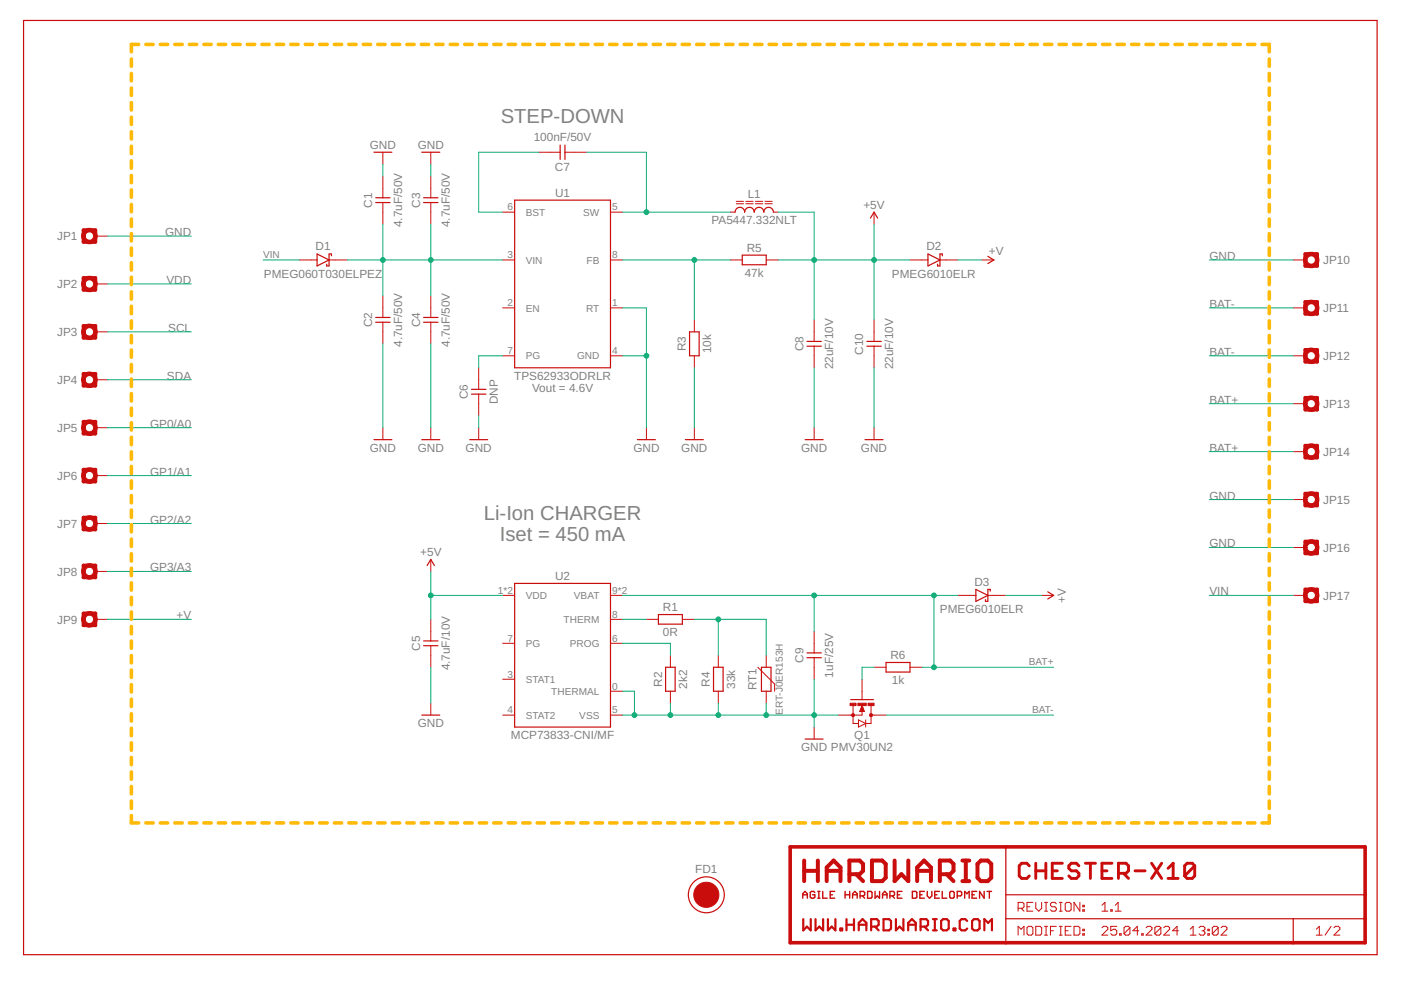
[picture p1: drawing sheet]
<svg xmlns="http://www.w3.org/2000/svg" width="297mm" height="210mm" viewBox="0 0 297 210" stroke-linecap="round" stroke-linejoin="round" font-family="sans-serif">
<g fill="none" stroke="#c90d0c" stroke-width=".61">
<path d="M218.2 183.6l-.5-.6h-1.1l-.5 .6v2.1l.5 .5h1.1l.5-.5M219.6 183v3.2M219.6 184.6h2.1M221.7 183v3.2M223.1 184.6h1.1M225.2 183h-2.1v3.2h2.1M228.7 183.6l-.5-.6h-1.1l-.5 .6v.5l.5 .5h1.1l.5 .6v.5l-.5 .5h-1.1l-.5-.5M230.1 183h2.2M231.2 183v3.2M233.6 184.6h1.1M235.8 183h-2.2v3.2h2.2M237.1 185.2h1.6l.6-.6v-1l-.6-.6h-1.6v3.2"/>
<path d="M238.2 185.2l1.1 1M240.6 184.6h2.2M244.2 183l2.1 3.2M246.3 183l-2.1 3.2M247.6 186.2h2.2M247.6 184.1l1.1-1.1v3.2M253.3 183.6l-.5-.6h-1.1l-.5 .6v2.1M253.3 183.6v2.1l-.5 .5h-1.1l-.5-.5M253.3 183.6l-2.1 2.1"/>
</g>
<g fill="none" stroke="#c90d0c" stroke-width=".21">
<path d="M81.2 32.3v2.5M81.2 37.4v4.5M91.3 32.3v2.5M91.3 37.4v4.5M114.2 32.3h4.6M119.8 32.3h4.6M20.2 50.1h2.6M63.4 55.1h3.8M69.8 55.1h3.8M81.2 42.9v4.6M91.3 42.9v4.6M106.6 55.1h2.5"/>
<path d="M106.6 45h2.5M129.4 55.1h2.6M129.4 45h2.6M154.8 55.1h2.6M154.8 45h1.1M156.1 43.2h1.5M156.1 42.7h1.5M158.1 43.2h1.6M158.1 42.7h1.6M160.2 43.2h1.5M160.2 42.7h1.5M162.2 43.2h1.5"/>
<path d="M162.2 42.7h1.5M162.5 55.1h2.5M164 45h1M185.3 45v2.5M192.9 55.1h3.8M199.3 55.1h3.8M208.2 55.1h2.5M274.2 55.1h2.5M20.2 60.2h2.6M20.2 70.4h2.6M81.2 62.7v4.6M81.2 68.3v4.6"/>
<path d="M91.3 62.7v4.6M91.3 68.3v4.6M101.5 78v4.5M106.6 75.4h2.5M106.6 65.3h2.5M129.4 75.4h2.6M129.4 65.3h2.6M147.2 67.8v2.6M147.2 75.4v2.6M172.6 67.8v4.6M172.6 73.4v4.6M185.3 67.8v4.6"/>
<path d="M185.3 73.4v4.6M274.2 75.4h2.5M274.2 65.3h2.5M20.2 90.7h2.6M20.2 80.5h2.6M81.2 90.7v2.5M91.3 90.7v2.5M101.5 83.6v4.5M101.5 90.7v2.5M137.1 90.7v2.5M147.2 90.7v2.5M172.6 90.7v2.5"/>
<path d="M185.3 90.7v2.5M274.2 95.8h2.5M274.2 85.6h2.5M20.2 100.8h2.6M20.2 111h2.6M91.3 118.6v2.6M274.2 116.1h2.5M274.2 105.9h2.5M20.2 121.2h2.6M20.2 131.3h2.6M91.3 131.3v4.6M91.3 136.9v4.6"/>
<path d="M106.6 126.2h2.5M106.6 136.4h2.5M129.4 126.2h2.6M129.4 131.3h2.6M129.4 136.4h2.6M137.1 131.3h2.5M142.1 138.9v2.6M144.7 131.3h2.5M152.3 138.9v2.6M162.5 138.9v2.6M172.6 133.9v4.5M172.6 139.4v4.6"/>
<path d="M203.1 126.2h3.8M209.4 126.2h3.9M220.9 126.2h2.5M274.2 126.2h2.5M91.3 149.1v2.5M106.6 151.6h2.5M106.6 144h2.5M129.4 151.6h2.6M129.4 146.6h2.6M142.1 146.6v2.5M152.3 146.6v2.5M160.7 141.5l3.5 3.5v1.6"/>
<path d="M162.5 146.6v2.5M172.6 154.2v2.5M180.9 149.6v3.8h1.1M182 152.6l1.5 .8-1.5 .8zM182.8 149.6v2h-5.1M182.8 144v4.3M182.8 149.6l.5 1.3h-1zM182.8 149.6l.1 1.3M182.8 149.6l.2 1.3M182.8 149.6l.4 1.3M182.8 149.6l-.2 1.3M182.8 149.6l-.3 1.3"/>
<path d="M182.8 149.6l-.4 1.3M183.5 152.6v1.6M184.7 151.6h3.2M184.7 149.6v3.8h-1.2M185.3 141.5h2.6M192.9 141.5h2.6M215.9 192.6h.9l.3-.3v-.7l-.3-.3h-.9v1.9M215.9 198.3v-1.9l.6 .6 .6-.6v1.9M216.5 192.6l.6 .6M217.7 196.7l.3-.3h.7l.3 .3v1.3l-.3 .3h-.7l-.3-.3zM217.7 192.3h.7M219 191.3h-1.3v1.9h1.3"/>
<path d="M219.6 196.4h.9l.4 .3v1.3l-.4 .3h-.9zM219.6 191.3v1.3l.6 .6 .7-.6v-1.3M221.5 198.3h.6M221.5 196.4h.6M221.5 193.2h.6M221.5 191.3h.6M221.8 191.3v1.9M221.8 196.4v1.9M222.7 197.3h.7M224 196.4h-1.3v1.9M224 191.6l-.3-.3h-.7l-.3 .3v.3l.3 .4h.7l.3 .3v.3l-.3 .3h-.7l-.3-.3M224.6 198.3h.6"/>
<path d="M224.6 196.4h.6M224.6 193.2h.6M224.6 191.3h.6M224.9 191.3v1.9M224.9 196.4v1.9M225.8 197.3h.7M225.8 191.6l.3-.3h.7l.3 .3v1.3l-.3 .3h-.7l-.3-.3zM227.1 196.4h-1.3v1.9h1.3M227.7 196.4h.9l.4 .3v1.3l-.4 .3h-.9zM229 191.3v1.9l-1.3-1.9v1.9M229.6 198h.3v.3h-.3zM229.6 197h.3v.3h-.3z"/>
<path d="M229.6 192.9h.3v.3h-.3zM229.6 191.9h.3v.4h-.3zM233.6 196.7l.4-.3h.6l.3 .3v.3l-1.3 1.3h1.3M233.6 191.9l.7-.6v1.9M233.6 193.2h1.3M235.5 192.9h.3v.3h-.3zM236.5 193.2h1.2M236.5 191.9l.6-.6v1.9M236.8 196.4h-1.3v.9l.6-.3h.4l.3 .3v.7l-.3 .3h-.7l-.3-.3M237.4 198h.3v.3h-.3zM239.6 196.7v1.3l-.4 .3h-.6l-.3-.3M239.6 196.7l-.4-.3h-.6l-.3 .3v1.3"/>
<path d="M239.6 196.7l-1.3 1.3M241.4 197.3h-1.2l.9-.9v1.9M242.1 198h.3v.3h-.3zM243 196.7l.3-.3h.6l.3 .3v.3l-1.2 1.3h1.2M246.1 196.7v1.3l-.3 .3h-.6l-.3-.3M246.1 196.7l-.3-.3h-.6l-.3 .3v1.3M246.1 196.7l-1.2 1.3M246.7 196.7l.4-.3h.6l.3 .3v.3l-1.3 1.3h1.3M249.9 197.3h-1.3l1-.9v1.9M252.3 198.3h1.3M252.3 197l.7-.6v1.9M254.2 196.7l.3-.3h.7l.3 .3v.3l-.3 .3"/>
<path d="M254.8 197.3h.4M255.2 197.3l.3 .4v.3l-.3 .3h-.7l-.3-.3M256.1 198h.3v.3h-.3zM256.1 197h.3v.3h-.3zM258.3 196.7v1.3l-.3 .3h-.7l-.3-.3M258.3 196.7l-.3-.3h-.7l-.3 .3v1.3M258.3 196.7l-1.3 1.3M258.9 196.7l.3-.3h.6l.3 .3v.3l-1.2 1.3h1.2M279.1 198.3h1.2M279.1 197l.6-.6v1.9M282.2 196.4l-1.3 1.9M282.8 196.7l.3-.3h.7l.3 .3v.3l-1.3 1.3h1.3"/>
</g>
<g fill="none" stroke="#c90d0c" stroke-width=".76">
<path d="M17.7 58.9h2.5v2.6h-2.5zM17.7 48.8h2.5v2.5h-2.5zM276.7 53.8h2.6v2.6h-2.6zM17.7 69.1h2.5v2.5h-2.5zM17.7 79.2h2.5v2.6h-2.5zM276.7 64h2.6v2.5h-2.6zM276.7 74.2h2.6v2.5h-2.6zM17.7 89.4h2.5v2.5h-2.5zM17.7 99.6h2.5v2.5h-2.5zM276.7 84.3h2.6v2.6h-2.6zM276.7 94.5h2.6v2.5h-2.6zM17.7 109.7h2.5v2.6h-2.5z"/>
<path d="M17.7 119.9h2.5v2.5h-2.5zM276.7 104.6h2.6v2.6h-2.6zM276.7 114.8h2.6v2.5h-2.6zM17.7 130h2.5v2.6h-2.5zM276.7 125h2.6v2.5h-2.6zM167.5 179.6h121.9v20.3h-121.9z"/>
</g>
<g fill="none" stroke="#c90d0c" stroke-width=".25">
<path d="M5 4.3h287v198.1h-287zM79.3 32.3h3.8M89.4 32.3h3.8M118.8 30.8v3M119.8 30.8v3M67.2 53.8l2.6 1.3-2.6 1.3zM70.3 54.2v-.4h-.5v2.6h-.5v-.4M79.7 41.9h3M79.7 42.9h3M89.8 41.9h3.1M89.8 42.9h3.1M109.1 42.4h20.3v35.6h-20.3z"/>
<path d="M155.9 45a1.02 1.02 0 0 1 1-1 1.02 1.02 0 0 1 1 1 1.02 1.02 0 0 1 1-1 1.02 1.02 0 0 1 1 1 1.02 1.02 0 0 1 1-1 1.02 1.02 0 0 1 1 1 1.02 1.02 0 0 1 1.1-1 1.02 1.02 0 0 1 1 1M157.4 54.1h5.1v2h-5.1zM184.6 46.2l.7-1.2 .8 1.2M196.7 53.8l2.6 1.3-2.6 1.3zM199.8 54.2v-.4h-.5v2.6h-.5v-.4M209.4 54.4l1.3 .7-1.3 .8M79.7 68.3h3M79.7 67.3h3M89.8 68.3h3.1M89.8 67.3h3.1M146.2 70.4h2v5h-2zM171.1 73.4h3"/>
<path d="M171.1 72.4h3M183.8 73.4h3M183.8 72.4h3M79.3 93.2h3.8M89.4 93.2h3.8M99.6 93.2h3.8M100 83.6h3M100 82.5h3M135.1 93.2h3.9M145.3 93.2h3.8M170.7 93.2h3.8M183.4 93.2h3.8"/>
<path d="M90.6 119.9l.7-1.3 .8 1.3M89.8 136.9h3.1M89.8 135.9h3.1M109.1 123.7h20.3v30.5h-20.3zM139.6 130.3h5.1v2h-5.1zM171.1 139.4h3M171.1 138.4h3M206.9 125l2.5 1.2-2.5 1.3zM210 125.3v-.3h-.6v2.5h-.5v-.4M222.1 125.5l1.3 .7-1.3 .8M89.4 151.6h3.8M141.1 141.5h2.1v5.1h-2.1z"/>
<path d="M151.3 141.5h2v5.1h-2zM161.4 141.5h2.1v5.1h-2.1zM170.7 156.7h3.8M180.4 148.3h4.8M187.9 140.5h5v2h-5zM213.3 179.6v20.3M213.3 189.7h76.1M213.3 194.8h76.1M274.2 194.8v5.1"/>
<circle cx="149.8" cy="189.7" r="3.8"/>
</g>
<g fill="none" stroke="#c90d0c" stroke-width=".85">
<path d="M170.5 182.5v4.3M170.5 184.6h2.9M173.4 182.5v4.3M175.3 184.6h2.9M175.3 186.8v-2.9l1.4-1.4 1.5 1.4v2.9M180.1 185.4h2.2l.7-.8v-1.4l-.7-.7h-2.2v4.3M181.5 185.4l1.5 1.4M184.9 182.5h2.1l.8 .7v2.9l-.8 .7h-2.1zM189.7 182.5v4.3l1.4-1.4 1.5 1.4v-4.3M194.5 184.6h2.9M194.5 186.8v-2.9l1.4-1.4 1.5 1.4v2.9M199.3 185.4h2.1l.8-.8v-1.4l-.8-.7h-2.1v4.3"/>
<path d="M200.7 185.4l1.5 1.4M204 182.5h1.5M204 186.8h1.5M204.8 182.5v4.3M208 182.5h1.4l.8 .7v2.9l-.8 .7h-1.4l-.8-.7v-2.9z"/>
</g>
<g fill="none" stroke="#c90d0c" stroke-width=".3">
<path d="M170.2 190.4v-.9l.5-.5 .5 .5v.9M170.2 189.7h1M172.8 189.2l-.3-.2h-.5l-.2 .2v1l.2 .2h.5l.3-.2v-.5h-.5M173.4 189h.5M173.4 190.4h.5M173.6 189v1.4M174.4 189v1.4h1M176 189.7h.5M177 189h-1v1.4h1M179.2 189.7h.9M179.2 189v1.4M180.1 189v1.4"/>
<path d="M180.8 189.7h.9M180.8 190.4v-.9l.5-.5 .4 .5v.9M182.4 189.9h.7l.2-.2v-.5l-.2-.2h-.7v1.4M182.8 189.9l.5 .5M183.9 189h.8l.2 .2v1l-.2 .2h-.8zM185.5 189v1.4l.5-.5 .5 .5v-1.4M187.1 189.7h1M187.1 190.4v-.9l.5-.5 .5 .5v.9M188.7 189.9h.7l.3-.2v-.5l-.3-.2h-.7v1.4M189.2 189.9l.5 .5M190.3 189.7h.5M191.2 189h-.9v1.4h.9"/>
<path d="M193.4 189h.8l.2 .2v1l-.2 .2h-.8zM195 189.7h.5M196 189h-1v1.4h1M196.6 189v.9l.5 .5 .5-.5v-.9M198.2 189.7h.5M199.2 189h-1v1.4h1M199.8 189v1.4h.9M201.6 189h.5l.2 .2v1l-.2 .2h-.5l-.2-.2v-1zM202.9 189.9h.8l.2-.2v-.5l-.2-.2h-.8v1.4M204.5 190.4v-1.4l.5 .5 .5-.5v1.4M206.1 189.7h.5M207.1 189h-1v1.4h1"/>
<path d="M208.7 189v1.4l-1-1.4v1.4M209.3 189h.9M209.8 189v1.4"/>
</g>
<g fill="none" stroke="#c90d0c" stroke-width=".47">
<path d="M170.3 194.9v2.4l.8-.8 .8 .8v-2.4M172.9 194.9v2.4l.8-.8 .8 .8v-2.4M175.5 194.9v2.4l.8-.8 .8 .8v-2.4M178.2 196.9h.4v.4h-.4zM179.5 194.9v2.4M179.5 196.1h1.6M181.1 194.9v2.4M182.1 196.1h1.6M182.1 197.3v-1.6l.8-.8 .8 .8v1.6M184.7 196.5h1.2l.4-.4v-.8l-.4-.4h-1.2v2.4M185.5 196.5l.8 .8M187.3 194.9h1.2l.4 .4v1.6l-.4 .4h-1.2z"/>
<path d="M189.9 194.9v2.4l.8-.8 .8 .8v-2.4M192.6 196.1h1.6M192.6 197.3v-1.6l.8-.8 .8 .8v1.6M195.2 196.5h1.2l.4-.4v-.8l-.4-.4h-1.2v2.4M196 196.5l.8 .8M197.8 197.3h.8M197.8 194.9h.8M198.2 194.9v2.4M199.5 195.3l.4-.4h.8l.4 .4v1.6l-.4 .4h-.8l-.4-.4zM202.2 196.9h.4v.4h-.4zM205.1 195.3l-.4-.4h-.8l-.4 .4v1.6l.4 .4h.8l.4-.4M206.1 195.3l.4-.4h.8l.4 .4v1.6l-.4 .4h-.8l-.4-.4z"/>
<path d="M208.7 197.3v-2.4l.8 .8 .8-.8v2.4"/>
</g>
<g fill="#c90d0c" stroke="#c90d0c" stroke-width=".21">
<path d="M17.8 59.1a1.65 1.65 0 0 1 2.6 .2 1.65 1.65 0 0 1-1 2.5 1.65 1.65 0 0 1-2.1-1.6h.8a.9 .9 0 0 1 1.3-.8 .9 .9 0 0 1 .1 1.5 .9 .9 0 0 1-1.4-.5v-.2h-.8l.1-.4z" fill-rule="evenodd"/>
<path d="M17.8 89.6a1.65 1.65 0 0 1 2.6 .2 1.65 1.65 0 0 1-1 2.5 1.65 1.65 0 0 1-2.1-1.6h.8a.9 .9 0 0 1 1.3-.8 .9 .9 0 0 1 .1 1.5 .9 .9 0 0 1-1.4-.5v-.2h-.8l.1-.4z" fill-rule="evenodd"/>
<path d="M17.8 99.7a1.65 1.65 0 0 1 2.6 .3 1.65 1.65 0 0 1-1 2.4 1.65 1.65 0 0 1-2.1-1.6h.8a.89 .89 0 0 1 1.3-.7 .89 .89 0 0 1 .1 1.5 .89 .89 0 0 1-1.4-.6v-.2h-.8l.1-.4z" fill-rule="evenodd"/>
<path d="M17.8 109.9a1.65 1.65 0 0 1 2.6 .2 1.65 1.65 0 0 1-1 2.5 1.65 1.65 0 0 1-2.1-1.6h.8a.89 .89 0 0 1 1.3-.8 .89 .89 0 0 1 .1 1.5 .89 .89 0 0 1-1.4-.5v-.2h-.8l.1-.4z" fill-rule="evenodd"/>
<path d="M17.8 120a1.65 1.65 0 0 1 2.6 .3 1.65 1.65 0 0 1-1 2.4 1.65 1.65 0 0 1-2.1-1.5h.8a.89 .89 0 0 1 1.3-.8 .89 .89 0 0 1 .1 1.5 .89 .89 0 0 1-1.4-.5v-.2h-.8l.1-.5z" fill-rule="evenodd"/>
<path d="M17.8 48.9a1.65 1.65 0 0 1 2.6 .3 1.65 1.65 0 0 1-1 2.4 1.65 1.65 0 0 1-2.1-1.5h.8a.89 .89 0 0 1 1.3-.8 .89 .89 0 0 1 .1 1.5 .89 .89 0 0 1-1.4-.5v-.2h-.8l.1-.5z" fill-rule="evenodd"/>
<path d="M17.8 79.4a1.65 1.65 0 0 1 2.6 .3 1.65 1.65 0 0 1-1 2.4 1.65 1.65 0 0 1-2.1-1.6h.8a.9 .9 0 0 1 1.3-.7 .9 .9 0 0 1 .1 1.5 .9 .9 0 0 1-1.4-.5v-.3h-.8l.1-.4z" fill-rule="evenodd"/>
<path d="M17.8 69.2a1.65 1.65 0 0 1 2.6 .3 1.65 1.65 0 0 1-1 2.4 1.65 1.65 0 0 1-2.1-1.5h.8a.9 .9 0 0 1 1.3-.8 .9 .9 0 0 1 .1 1.5 .9 .9 0 0 1-1.4-.5v-.2h-.8l.1-.4z" fill-rule="evenodd"/>
<path d="M276.8 125.1a1.66 1.66 0 0 1 2.6 .3 1.66 1.66 0 0 1-.9 2.4 1.66 1.66 0 0 1-2.1-1.6h.7a.89 .89 0 0 1 1.3-.7 .89 .89 0 0 1 .2 1.5 .89 .89 0 0 1-1.5-.6v-.2h-.7z" fill-rule="evenodd"/>
<path d="M276.8 114.9a1.66 1.66 0 0 1 2.6 .3 1.66 1.66 0 0 1-.9 2.5 1.66 1.66 0 0 1-2.1-1.6h.7a.89 .89 0 0 1 1.3-.8 .89 .89 0 0 1 .2 1.5 .89 .89 0 0 1-1.5-.5v-.2h-.7z" fill-rule="evenodd"/>
<path d="M276.8 104.8a1.66 1.66 0 0 1 2.6 .3 1.66 1.66 0 0 1-.9 2.4 1.66 1.66 0 0 1-2.1-1.6h.7a.89 .89 0 0 1 1.3-.8 .89 .89 0 0 1 .2 1.5 .89 .89 0 0 1-1.5-.5v-.2h-.7z" fill-rule="evenodd"/>
<path d="M276.8 94.6a1.66 1.66 0 0 1 2.6 .3 1.66 1.66 0 0 1-.9 2.5 1.66 1.66 0 0 1-2.1-1.6h.7a.89 .89 0 0 1 1.3-.8 .89 .89 0 0 1 .2 1.5 .89 .89 0 0 1-1.5-.5v-.2h-.7z" fill-rule="evenodd"/>
<path d="M276.8 84.5a1.66 1.66 0 0 1 2.6 .2 1.66 1.66 0 0 1-.9 2.5 1.66 1.66 0 0 1-2.1-1.6h.7a.9 .9 0 0 1 1.3-.8 .9 .9 0 0 1 .2 1.5 .9 .9 0 0 1-1.5-.5v-.2h-.7z" fill-rule="evenodd"/>
<path d="M276.8 74.3a1.66 1.66 0 0 1 2.6 .3 1.66 1.66 0 0 1-.9 2.4 1.66 1.66 0 0 1-2.1-1.6h.7a.9 .9 0 0 1 1.3-.7 .9 .9 0 0 1 .2 1.5 .9 .9 0 0 1-1.5-.5v-.3h-.7z" fill-rule="evenodd"/>
<path d="M276.8 64.2a1.66 1.66 0 0 1 2.6 .2 1.66 1.66 0 0 1-.9 2.5 1.66 1.66 0 0 1-2.1-1.6h.7a.9 .9 0 0 1 1.3-.8 .9 .9 0 0 1 .2 1.5 .9 .9 0 0 1-1.5-.5v-.2h-.7z" fill-rule="evenodd"/>
<path d="M276.8 54a1.66 1.66 0 0 1 2.6 .3 1.66 1.66 0 0 1-.9 2.4 1.66 1.66 0 0 1-2.1-1.6h.7a.9 .9 0 0 1 1.3-.7 .9 .9 0 0 1 .2 1.5 .9 .9 0 0 1-1.5-.5v-.3h-.7z" fill-rule="evenodd"/>
<path d="M17.8 130.2a1.65 1.65 0 0 1 2.6 .2 1.65 1.65 0 0 1-1 2.5 1.65 1.65 0 0 1-2.1-1.6h.8a.89 .89 0 0 1 1.3-.8 .89 .89 0 0 1 .1 1.5 .89 .89 0 0 1-1.4-.5v-.2h-.8l.1-.4z" fill-rule="evenodd"/>
<path d="M180.6 151.4h.5v.5h-.5z" fill-rule="evenodd"/>
<path d="M184.4 151.4h.5v.5h-.5z" fill-rule="evenodd"/>
<circle cx="149.8" cy="189.7" r="2.67"/>
</g>
<g fill="#c90d0c" stroke="#c90d0c" stroke-width=".21">
<path d="M184 149.1h1.3v.5h-1.3z"/>
<path d="M180.2 149.1h1.3v.5h-1.3z"/>
<path d="M181.9 149.1h1.8v.5h-1.8z"/>
</g>
<g fill="none" stroke="#0dab76" stroke-width=".21">
<path d="M81.2 34.8v2.6M91.3 34.8v2.6M114.2 32.3h-12.7v12.7h5.1M124.4 32.3h12.7v12.7M22.8 50.1h17.8M55.8 55.1h7.6M73.6 55.1h33M81.2 47.5v15.2M91.3 47.5v15.2M132 55.1h22.8M132 45h22.8M147.2 55.1v12.7"/>
<path d="M165 55.1h27.9M165 45h7.6v22.8M185.3 47.5v20.3M203.1 55.1h5.1M256.4 55.1h17.8M22.8 60.2h17.8M22.8 70.4h17.8M81.2 72.9v17.8M91.3 72.9v17.8M106.6 75.4h-5.1v2.6M132 65.3h5.1v25.4M132 75.4h5.1"/>
<path d="M147.2 78v12.7M172.6 78v12.7M185.3 78v12.7M256.4 75.4h17.8M256.4 65.3h17.8M22.8 80.5h17.8M22.8 90.7h17.8M101.5 88.1v2.6M256.4 85.6h17.8M256.4 95.8h17.8M22.8 100.8h17.8M22.8 111h17.8"/>
<path d="M256.4 116.1h17.8M256.4 105.9h17.8M22.8 121.2h17.8M22.8 131.3h17.8M91.3 121.2v10.1M91.3 126.2h15.3M132 136.4h10.1v2.5M132 131.3h5.1M132 126.2h71.1M147.2 131.3h15.3v7.6M152.3 131.3v7.6M172.6 126.2v7.7"/>
<path d="M198 126.2v15.3M213.3 126.2h7.6M256.4 126.2h17.8M91.3 141.5v7.6M132 151.6h45.7M132 146.6h2.5v5M142.1 149.1v2.5M152.3 149.1v2.5M162.5 149.1v2.5M172.6 144v10.2M185.3 141.5h-2.5v2.5M187.9 151.6h35.5"/>
<path d="M195.5 141.5h27.9"/>
</g>
<g fill="#0dab76" stroke="#0dab76" stroke-width=".21">
<circle cx="172.6" cy="151.6" r=".51"/>
<circle cx="152.3" cy="151.6" r=".51"/>
<circle cx="162.5" cy="151.6" r=".51"/>
<circle cx="134.5" cy="151.6" r=".51"/>
<circle cx="142.1" cy="151.6" r=".51"/>
<circle cx="137.1" cy="75.4" r=".51"/>
<circle cx="91.3" cy="55.1" r=".51"/>
<circle cx="81.2" cy="55.1" r=".51"/>
<circle cx="152.3" cy="131.3" r=".51"/>
<circle cx="198" cy="126.2" r=".51"/>
<circle cx="172.6" cy="126.2" r=".51"/>
<circle cx="198" cy="141.5" r=".51"/>
<circle cx="137.1" cy="45" r=".51"/>
<circle cx="147.2" cy="55.1" r=".51"/>
<circle cx="172.6" cy="55.1" r=".51"/>
<circle cx="185.3" cy="55.1" r=".51"/>
<circle cx="91.3" cy="126.2" r=".51"/>
</g>
<g fill="none" stroke="#ffba08" stroke-width=".76">
<path d="M27.9 12.5v1.6M27.9 15.6v1.5M27.9 18.7v1.5M29.4 9.4h-1.5v1.6M30.9 9.4h1.6M34 9.4h1.5M37.1 9.4h1.5M40.2 9.4h1.5M43.2 9.4h1.6M46.3 9.4h1.5M49.4 9.4h1.5M52.4 9.4h1.6"/>
<path d="M55.5 9.4h1.6M58.6 9.4h1.5M61.7 9.4h1.5M64.7 9.4h1.6M67.8 9.4h1.6M70.9 9.4h1.5M74 9.4h1.5M77 9.4h1.6M80.1 9.4h1.5M83.2 9.4h1.5M86.3 9.4h1.5M89.3 9.4h1.6"/>
<path d="M92.4 9.4h1.5M95.5 9.4h1.5M98.5 9.4h1.6M101.6 9.4h1.6M104.7 9.4h1.5M107.8 9.4h1.5M110.8 9.4h1.6M113.9 9.4h1.5M117 9.4h1.5M120.1 9.4h1.5M123.1 9.4h1.6M126.2 9.4h1.5"/>
<path d="M129.3 9.4h1.5M132.3 9.4h1.6M135.4 9.4h1.6M138.5 9.4h1.5M141.6 9.4h1.5M144.6 9.4h1.6M147.7 9.4h1.6M150.8 9.4h1.5M153.9 9.4h1.5M156.9 9.4h1.6M160 9.4h1.5M163.1 9.4h1.5"/>
<path d="M166.2 9.4h1.5M169.2 9.4h1.6M172.3 9.4h1.5M175.4 9.4h1.5M178.4 9.4h1.6M181.5 9.4h1.6M184.6 9.4h1.5M187.7 9.4h1.5M190.7 9.4h1.6M193.8 9.4h1.6M196.9 9.4h1.5M200 9.4h1.5"/>
<path d="M203 9.4h1.6M206.1 9.4h1.5M209.2 9.4h1.5M212.2 9.4h1.6M215.3 9.4h1.6M218.4 9.4h1.5M221.5 9.4h1.5M224.5 9.4h1.6M227.6 9.4h1.6M230.7 9.4h1.5M233.8 9.4h1.5M236.8 9.4h1.6"/>
<path d="M239.9 9.4h1.5M243 9.4h1.5M246.1 9.4h1.5M249.1 9.4h1.6M252.2 9.4h1.5M255.3 9.4h1.5M258.3 9.4h1.6M261.4 9.4h1.6M264.5 9.4h1.5M267.6 9.4h1.5v1.6M269.1 12.5v1.6M269.1 15.6v1.5"/>
<path d="M269.1 18.7v1.5M27.9 21.8v1.5M27.9 24.8v1.6M27.9 27.9v1.6M27.9 31v1.6M27.9 34.1v1.6M27.9 37.2v1.5M269.1 21.8v1.5M269.1 24.8v1.6M269.1 27.9v1.6M269.1 31v1.6M269.1 34.1v1.6"/>
<path d="M269.1 37.2v1.5M27.9 40.3v1.5M27.9 43.3v1.6M27.9 46.4v1.6M27.9 49.5v1.6M27.9 52.6v1.6M27.9 55.7v1.6M27.9 58.8v1.5M269.1 40.3v1.5M269.1 43.3v1.6M269.1 46.4v1.6M269.1 49.5v1.6"/>
<path d="M269.1 52.6v1.6M269.1 55.7v1.6M269.1 58.8v1.5M27.9 61.9v1.5M27.9 64.9v1.6M27.9 68v1.6M27.9 71.1v1.6M27.9 74.2v1.6M27.9 77.3v1.5M269.1 61.9v1.5M269.1 64.9v1.6M269.1 68v1.6"/>
<path d="M269.1 71.1v1.6M269.1 74.2v1.6M269.1 77.3v1.5M27.9 80.4v1.5M27.9 83.5v1.5M27.9 86.6v1.5M27.9 89.6v1.6M27.9 92.7v1.6M27.9 95.8v1.6M27.9 98.9v1.5M269.1 80.4v1.5M269.1 83.5v1.5"/>
<path d="M269.1 86.6v1.5M269.1 89.6v1.6M269.1 92.7v1.6M269.1 95.8v1.6M269.1 98.9v1.5M27.9 102v1.5M27.9 105.1v1.5M27.9 108.1v1.6M27.9 111.2v1.6M27.9 114.3v1.6M27.9 117.4v1.6M269.1 102v1.5"/>
<path d="M269.1 105.1v1.5M269.1 108.1v1.6M269.1 111.2v1.6M269.1 114.3v1.6M269.1 117.4v1.6M27.9 120.5v1.5M27.9 123.6v1.5M27.9 126.6v1.6M27.9 129.7v1.6M27.9 132.8v1.6M27.9 135.9v1.6M27.9 139v1.5"/>
<path d="M269.1 120.5v1.5M269.1 123.6v1.5M269.1 126.6v1.6M269.1 129.7v1.6M269.1 132.8v1.6M269.1 135.9v1.6M269.1 139v1.5M27.9 142.1v1.5M27.9 145.2v1.5M27.9 148.3v1.5M27.9 151.3v1.6M27.9 154.4v1.6"/>
<path d="M27.9 157.5v1.6M269.1 142.1v1.5M269.1 145.2v1.5M269.1 148.3v1.5M269.1 151.3v1.6M269.1 154.4v1.6M269.1 157.5v1.6M27.9 172.9v1.6h1.5M27.9 160.6v1.5M27.9 163.7v1.5M27.9 166.8v1.5M27.9 169.8v1.6"/>
<path d="M30.9 174.5h1.6M34 174.5h1.5M37.1 174.5h1.5M40.2 174.5h1.5M43.2 174.5h1.6M46.3 174.5h1.5M49.4 174.5h1.5M52.4 174.5h1.6M55.5 174.5h1.6M58.6 174.5h1.5M61.7 174.5h1.5M64.7 174.5h1.6"/>
<path d="M67.8 174.5h1.6M70.9 174.5h1.5M74 174.5h1.5M77 174.5h1.6M80.1 174.5h1.5M83.2 174.5h1.5M86.3 174.5h1.5M89.3 174.5h1.6M92.4 174.5h1.5M95.5 174.5h1.5M98.5 174.5h1.6M101.6 174.5h1.6"/>
<path d="M104.7 174.5h1.5M107.8 174.5h1.5M110.8 174.5h1.6M113.9 174.5h1.5M117 174.5h1.5M120.1 174.5h1.5M123.1 174.5h1.6M126.2 174.5h1.5M129.3 174.5h1.5M132.3 174.5h1.6M135.4 174.5h1.6M138.5 174.5h1.5"/>
<path d="M141.6 174.5h1.5M144.6 174.5h1.6M147.7 174.5h1.6M150.8 174.5h1.5M153.9 174.5h1.5M156.9 174.5h1.6M160 174.5h1.5M163.1 174.5h1.5M166.2 174.5h1.5M169.2 174.5h1.6M172.3 174.5h1.5M175.4 174.5h1.5"/>
<path d="M178.4 174.5h1.6M181.5 174.5h1.6M184.6 174.5h1.5M187.7 174.5h1.5M190.7 174.5h1.6M193.8 174.5h1.6M196.9 174.5h1.5M200 174.5h1.5M203 174.5h1.6M206.1 174.5h1.5M209.2 174.5h1.5M212.2 174.5h1.6"/>
<path d="M215.3 174.5h1.6M218.4 174.5h1.5M221.5 174.5h1.5M224.5 174.5h1.6M227.6 174.5h1.6M230.7 174.5h1.5M233.8 174.5h1.5M236.8 174.5h1.6M239.9 174.5h1.5M243 174.5h1.5M246.1 174.5h1.5M249.1 174.5h1.6"/>
<path d="M252.2 174.5h1.5M255.3 174.5h1.5M258.3 174.5h1.6M261.4 174.5h1.6M264.5 174.5h1.5M269.1 160.6v1.5M269.1 163.7v1.5M269.1 166.8v1.5M269.1 169.8v1.6M269.1 172.9v1.6h-1.5"/>
</g>
<g font-size="4.3" fill="#808080">
<text x="106.2" y="26.2">STEP-DOWN</text>
<text x="102.6" y="110.2">Li-Ion CHARGER</text>
<text x="106" y="114.8">Iset = 450 mA</text>
</g>
<g font-size="2.5" fill="#808080">
<text x="113.2" y="30">100nF/50V</text>
<text x="78.4" y="31.5">GND</text>
<text x="88.6" y="31.5">GND</text>
<text x="117.7" y="36.3">C7</text>
<text x="117.7" y="41.7">U1</text>
<text x="158.5" y="41.9">L1</text>
<text x="78.9" y="44" transform="rotate(-90 78.9 44)">C1</text>
<text x="89.1" y="44" transform="rotate(-90 89.1 44)">C3</text>
<text x="150.9" y="47.5">PA5447.332NLT</text>
<text x="183.1" y="44.2">+5V</text>
<text x="12.1" y="50.9">JP1</text>
<text x="35" y="50">GND</text>
<text x="66.9" y="53.1">D1</text>
<text x="85.2" y="48.2" transform="rotate(-90 85.2 48.2)">4.7uF/50V</text>
<text x="95.4" y="48.2" transform="rotate(-90 95.4 48.2)">4.7uF/50V</text>
<text x="158.3" y="53.4">R5</text>
<text x="196.4" y="53.1">D2</text>
<text x="55.9" y="58.9">PMEG060T030ELPEZ</text>
<text x="157.9" y="58.7">47k</text>
<text x="189.1" y="58.9">PMEG6010ELR</text>
<text x="209.6" y="54.1">+V</text>
<text x="256.4" y="55.1">GND</text>
<text x="280.5" y="56">JP10</text>
<text x="12.1" y="61.1">JP2</text>
<text x="35.3" y="60.2">VDD</text>
<text x="256.4" y="65.3">BAT-</text>
<text x="12.1" y="71.3">JP3</text>
<text x="35.7" y="70.4">SCL</text>
<text x="78.9" y="69.4" transform="rotate(-90 78.9 69.4)">C2</text>
<text x="89.1" y="69.4" transform="rotate(-90 89.1 69.4)">C4</text>
<text x="280.5" y="66.2">JP11</text>
<text x="85.2" y="73.6" transform="rotate(-90 85.2 73.6)">4.7uF/50V</text>
<text x="95.4" y="73.6" transform="rotate(-90 95.4 73.6)">4.7uF/50V</text>
<text x="145.4" y="74.5" transform="rotate(-90 145.4 74.5)">R3</text>
<text x="150.8" y="74.9" transform="rotate(-90 150.8 74.9)">10k</text>
<text x="170.3" y="74.5" transform="rotate(-90 170.3 74.5)">C8</text>
<text x="183" y="75.2" transform="rotate(-90 183 75.2)">C10</text>
<text x="256.4" y="75.4">BAT-</text>
<text x="280.5" y="76.3">JP12</text>
<text x="12.1" y="81.4">JP4</text>
<text x="35.4" y="80.5">SDA</text>
<text x="109" y="80.5">TPS62933ODRLR</text>
<text x="112.8" y="83.1">Vout = 4.6V</text>
<text x="176.7" y="78.3" transform="rotate(-90 176.7 78.3)">22uF/10V</text>
<text x="189.4" y="78.3" transform="rotate(-90 189.4 78.3)">22uF/10V</text>
<text x="99.2" y="84.6" transform="rotate(-90 99.2 84.6)">C6</text>
<text x="105.6" y="85.7" transform="rotate(-90 105.6 85.7)">DNP</text>
<text x="256.4" y="85.6">BAT+</text>
<text x="280.5" y="86.5">JP13</text>
<text x="12.1" y="91.6">JP5</text>
<text x="31.8" y="90.7">GP0/A0</text>
<text x="78.4" y="95.8">GND</text>
<text x="88.6" y="95.8">GND</text>
<text x="98.7" y="95.8">GND</text>
<text x="134.3" y="95.8">GND</text>
<text x="144.4" y="95.8">GND</text>
<text x="169.8" y="95.8">GND</text>
<text x="182.5" y="95.8">GND</text>
<text x="256.4" y="95.8">BAT+</text>
<text x="12.1" y="101.7">JP6</text>
<text x="31.8" y="100.8">GP1/A1</text>
<text x="280.5" y="96.6">JP14</text>
<text x="256.4" y="105.9">GND</text>
<text x="280.5" y="106.8">JP15</text>
<text x="12.1" y="111.9">JP7</text>
<text x="31.8" y="111">GP2/A2</text>
<text x="89.1" y="117.9">+5V</text>
<text x="256.4" y="116.1">GND</text>
<text x="280.5" y="117">JP16</text>
<text x="12.1" y="122">JP8</text>
<text x="31.8" y="121.2">GP3/A3</text>
<text x="117.7" y="122.9">U2</text>
<text x="206.6" y="124.2">D3</text>
<text x="37.4" y="131.3">+V</text>
<text x="140.5" y="129.5">R1</text>
<text x="199.3" y="130">PMEG6010ELR</text>
<text x="225.9" y="127.8" transform="rotate(-90 225.9 127.8)">+V</text>
<text x="256.4" y="126.2">VIN</text>
<text x="280.5" y="127.1">JP17</text>
<text x="12.1" y="132.2">JP9</text>
<text x="89.1" y="138" transform="rotate(-90 89.1 138)">C5</text>
<text x="140.5" y="134.9">0R</text>
<text x="95.4" y="142.1" transform="rotate(-90 95.4 142.1)">4.7uF/10V</text>
<text x="170.3" y="140.5" transform="rotate(-90 170.3 140.5)">C9</text>
<text x="176.7" y="143.7" transform="rotate(-90 176.7 143.7)">1uF/25V</text>
<text x="188.8" y="139.7">R6</text>
<text x="140.4" y="145.6" transform="rotate(-90 140.4 145.6)">R2</text>
<text x="145.7" y="146" transform="rotate(-90 145.7 146)">2k2</text>
<text x="150.5" y="145.6" transform="rotate(-90 150.5 145.6)">R4</text>
<text x="155.8" y="146" transform="rotate(-90 155.8 146)">33k</text>
<text x="160.4" y="146.3" transform="rotate(-90 160.4 146.3)">RT1</text>
<text x="189.1" y="145">1k</text>
<text x="88.6" y="154.2">GND</text>
<text x="108.3" y="156.7">MCP73833-CNI/MF</text>
<text x="169.8" y="159.2">GND PMV30UN2</text>
<text x="181.1" y="156.7">Q1</text>
<text x="147.4" y="185.1">FD1</text>
</g>
<g font-size="2.1" fill="#808080">
<text x="107.6" y="44.6">6</text>
<text x="111.5" y="45.7">BST</text>
<text x="123.7" y="45.7">SW</text>
<text x="129.8" y="44.6">5</text>
<text x="55.8" y="54.6">VIN</text>
<text x="107.6" y="54.8">3</text>
<text x="111.5" y="55.9">VIN</text>
<text x="124.4" y="55.9">FB</text>
<text x="129.8" y="54.8">8</text>
<text x="107.6" y="64.9">2</text>
<text x="129.8" y="64.9">1</text>
<text x="111.5" y="66">EN</text>
<text x="124.3" y="66">RT</text>
<text x="107.6" y="75.1">7</text>
<text x="111.5" y="76.2">PG</text>
<text x="122.4" y="76.2">GND</text>
<text x="129.8" y="75.1">4</text>
<text x="105.5" y="125.9">1*2</text>
<text x="129.8" y="125.9">9*2</text>
<text x="111.5" y="127">VDD</text>
<text x="121.7" y="127">VBAT</text>
<text x="129.8" y="131">8</text>
<text x="107.6" y="136">7</text>
<text x="111.5" y="137.2">PG</text>
<text x="119.5" y="132.1">THERM</text>
<text x="120.8" y="137.2">PROG</text>
<text x="129.8" y="136">6</text>
<text x="107.6" y="143.7">3</text>
<text x="218.2" y="141">BAT+</text>
<text x="111.5" y="144.8">STAT1</text>
<text x="116.9" y="147.3">THERMAL</text>
<text x="129.8" y="146.2">0</text>
<text x="107.6" y="151.3">4</text>
<text x="111.5" y="152.4">STAT2</text>
<text x="122.8" y="152.4">VSS</text>
<text x="129.8" y="151.3">5</text>
<text x="166" y="151.6" transform="rotate(-90 166 151.6)">ERT-J0ER153H</text>
<text x="218.8" y="151.1">BAT-</text>
</g>
</svg>
